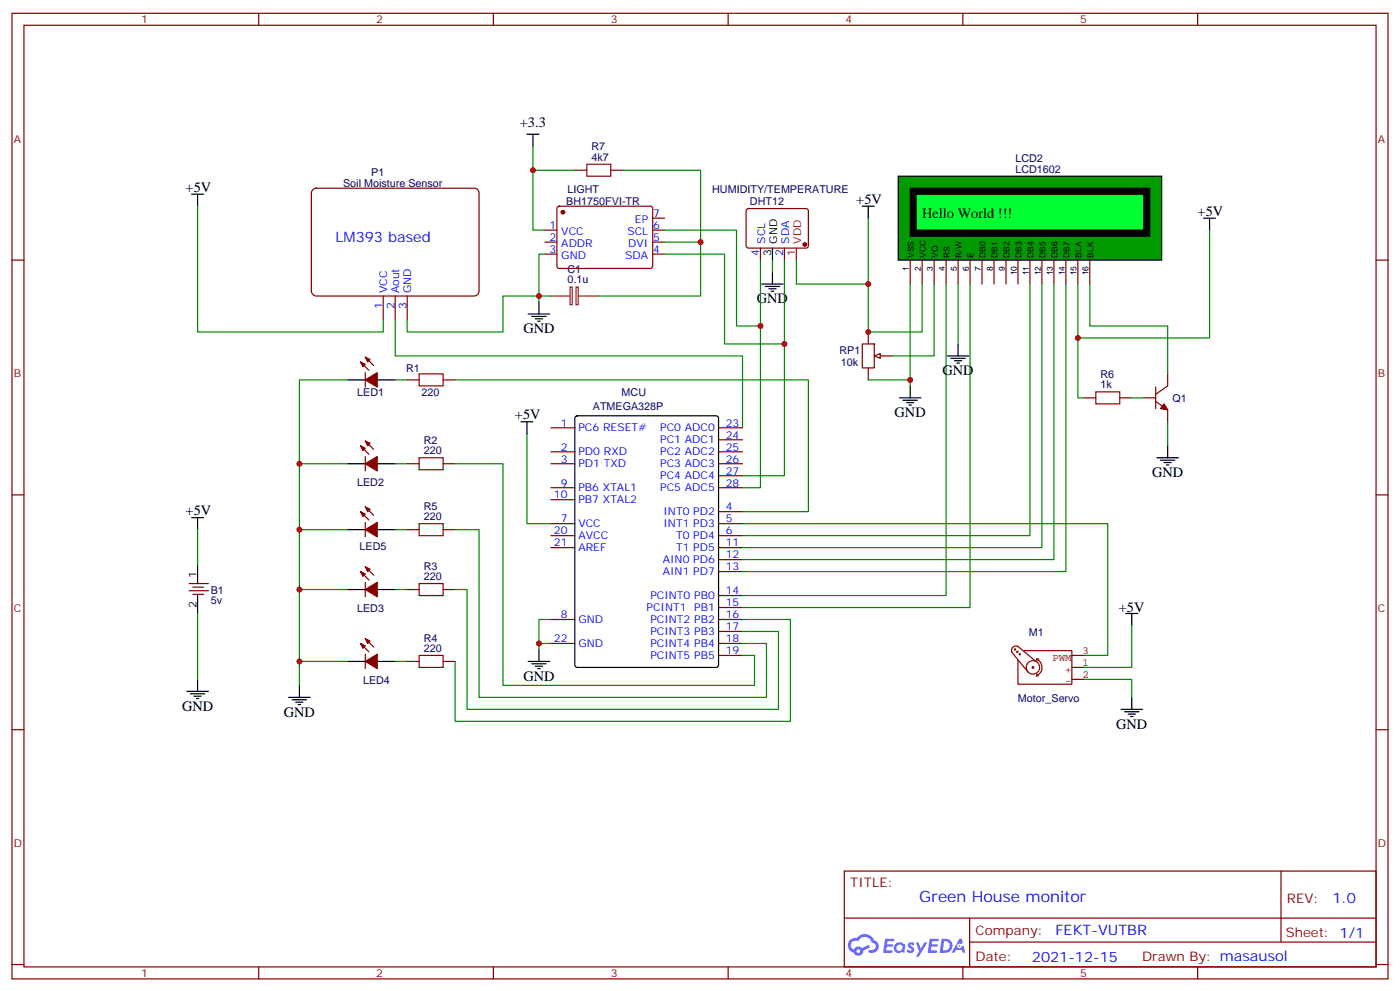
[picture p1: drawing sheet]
<svg xmlns="http://www.w3.org/2000/svg" width="412mm" height="292mm" viewBox="0 0 412 292" stroke-linecap="round" stroke-linejoin="round" font-family="sans-serif">
<g fill="none" stroke="#870000" stroke-width=".35">
<path d="M3.5 3.9h405.4v284.4h-405.4zM7.1 7.4h398.2v277.3h-398.2zM76.2 3.9v3.5M145.3 3.9v3.5M214.5 3.9v3.5M283.6 3.9v3.5M352.8 3.9v3.5M3.5 76.6h3.6M405.3 76.6h3.6M3.5 145.7h3.6M405.3 145.7h3.6M3.5 214.9h3.6"/>
<path d="M405.3 214.9h3.6M248.7 256.5h156.6v28.2h-156.6zM377.3 256.5v20.9M248.7 270.4h156.5M285.6 277.4h119.6M285.6 270.4v14.1M3.5 284h3.6M76.2 284.7v3.6M145.3 284.7v3.6M214.5 284.7v3.6M283.6 284.7v3.6M352.8 284.7v3.6"/>
<path d="M405.3 284h3.6"/>
</g>
<g fill="#5487ff">
<path d="M267.7 277.7a1.22 1.22 0 0 1 1.7 .2l-.4 .6a.47 .47 0 0 0-.3-.4 .47 .47 0 0 0-.5 .2l.1 .2a1.14 1.14 0 0 1 .8 1.8 1.14 1.14 0 0 1-1.9 0l-.2-.2 .5-.6 .7 .5a.29 .29 0 0 0 .3-.3 .29 .29 0 0 0-.2-.3 1.04 1.04 0 0 1-.6-1.7z"/>
<path d="M260.7 276.4h2.4l.3 .2-.2 .5-1.8 .1-.1 .8h1.5l.3 .4-.3 .4h-1.6l-.2 1.1h1.7l.2 .3-.2 .3-2.6 .1z"/>
<path d="M273.8 276.4h2.4l.3 .2-.1 .5-1.8 .1-.2 .8h1.6l.3 .4-.4 .4h-1.6l-.1 1.1h1.7l.2 .3-.2 .3-2.6 .1z"/>
<path d="M282.6 276.4h.7l.3 1.3-.6 .3a.69 .69 0 0 0-1 .3 .69 .69 0 0 0 .4 .9 .69 .69 0 0 0 .9-.6l.5-.2 .6 2.2h-.8l-.2-.9h-1.8l-.5 .9h-.8z"/>
<path d="M269.8 277.5h.8l.6 1.8 1.1-1.8h.9l-2.6 4.2h-.8l.9-1.5z"/>
<path d="M277.4 276.4l-.6 4.2h1.3a2.11 2.11 0 0 0 2.5-2.1 2.11 2.11 0 0 0-2.5-2.1zM278.1 277.2a1.39 1.39 0 0 1 1.7 1.4 1.39 1.39 0 0 1-1.8 1.3h-.3z"/>
<path d="M263.7 278.1a1.54 1.54 0 0 0-.1 2.1 1.54 1.54 0 0 0 2.2 .1l.6 .3 .3-2.3-.2-.3h-.4a1.49 1.49 0 0 0-2.4 .1zM264 279.1a.94 .94 0 0 1 1.8 0 .94 .94 0 0 1-1.8 0z"/>
<path d="M250.4 276.8a2.18 2.18 0 0 0 1.1 3.7 1.44 1.44 0 0 0 1.6 .9 1.44 1.44 0 0 0 1.2-1.4l2-1-.5-.8-1.9 1a1.47 1.47 0 0 0-2.4 .4 1.39 1.39 0 0 1-.7-1.9 1.39 1.39 0 0 1 2-.5 2.12 2.12 0 0 1 2.2-1.3 2.12 2.12 0 0 1 1.9 1.7 1.14 1.14 0 0 1 1.1 1.4 1.14 1.14 0 0 1-1.7 .7 .43 .43 0 0 0-.5 .4 .43 .43 0 0 0 .4 .5 1.98 1.98 0 0 0 2.5-1.2 1.98 1.98 0 0 0-1.2-2.6 3.1 3.1 0 0 0-5.3-.6l-.9 .1zM252.3 280.1a.55 .55 0 0 1 1.1 0 .55 .55 0 0 1-1.1 0z"/>
<circle cx="282.6" cy="278.5" r=".26"/>
</g>
<path d="M227.5 73.1v3.5M169.6 122.7l.4-.3h41l.6 .5 .1 72.9-.5 .7h-41.2l-.6-.4-.1-72.9z" fill="none" stroke="#000" stroke-width=".35"/>
<g fill="none" stroke="#870000" stroke-width=".35">
<path d="M220 61.6l.5-.2 17.2 .1 .4 .6v10.5l-.7 .5-17.2-.1-.4-.6v-10.3zM224 73.1v3.5M231.1 73.1v3.5M162.3 126h7M162.3 133h7M162.3 136.6h7M211.7 126h7M211.7 133h7M211.7 136.6h7M211.7 129.5h7M162.3 154.2h7M162.3 157.7h7"/>
<path d="M162.3 143.6h7M162.3 147.1h7M211.7 150.7h7M211.7 154.2h7M211.7 157.7h7M211.7 143.6h7M211.7 140.1h7M162.3 161.3h7M211.7 161.3h7M211.7 164.8h7M211.7 168.3h7M211.7 175.4h7"/>
<path d="M211.7 178.9h7M162.3 182.4h7M162.3 189.5h7M211.7 182.4h7M211.7 185.9h7M211.7 189.5h7M211.7 193h7"/>
</g>
<circle cx="237.1" cy="72" r=".53" fill="#870000" stroke="#870000" stroke-width=".35"/>
<path d="M234.6 73.1v3.5" fill="none" stroke="#f00" stroke-width=".35"/>
<path d="M92 56l1.1-.6h46.6a1.41 1.41 0 0 1 1.4 1.4v29a1.51 1.51 0 0 1-1.4 1.4h-46.6a1.51 1.51 0 0 1-1.4-1.4v-29z" fill="#fff" stroke="#800000" stroke-width=".35"/>
<g fill="none" stroke="#870000" stroke-width=".35">
<path d="M160.5 67.8h3.5M160.5 71.3h3.5M160.5 74.8h3.5M164.3 60.9l.4-.2 27.1 .1 .5 .6-.1 17.2-.6 .5-27.1-.1-.5-.6v-17zM192.3 67.8h3.5M192.3 71.3h3.5M192.3 74.8h3.5M192.3 64.2h3.5M112.9 87.2v7M116.4 87.2v7M119.9 87.2v7M255.8 97.8v3.5"/>
<path d="M106.2 106.6l2.5 2.4M107.6 105.2l2.5 2.4M107.6 109.7v4.3M254 101.3h3.5v7h-3.5zM255.8 108.3v3.6M259.3 104.8h3.5M106.2 131.3l2.5 2.4M107.6 134.4v4.3M107.6 129.9l2.5 2.4M106.2 150.7l2.5 2.4M107.6 153.8v4.3M107.6 149.3l2.5 2.4"/>
<path d="M106.2 168.3l2.5 2.5M107.6 171.5v4.2M107.6 166.9l2.5 2.5M106.2 189.5l2.5 2.4M107.6 192.7v4.2M107.6 188.1l2.5 2.4"/>
</g>
<g fill="#870000" stroke="#870000" stroke-width=".35">
<path d="M107.6 111.9l3.5-2.2v4.3z"/>
<path d="M106.2 106.6l1.4 .7-.7 .7z"/>
<path d="M107.6 105.2l1.4 .7-.7 .7z"/>
<path d="M107.6 136.6l3.5-2.2v4.3z"/>
<path d="M106.2 131.3l1.4 .7-.7 .7z"/>
<path d="M107.6 129.9l1.4 .7-.7 .7z"/>
<path d="M107.6 173.6l3.5-2.1v4.2z"/>
<path d="M106.2 168.3l1.4 .7-.7 .7z"/>
<path d="M107.6 166.9l1.4 .7-.7 .7z"/>
<path d="M107.6 194.8l3.5-2.1v4.2z"/>
<path d="M106.2 189.5l1.4 .7-.7 .7z"/>
<path d="M107.6 188.1l1.4 .7-.7 .7z"/>
<path d="M107.6 156l3.5-2.2v4.3z"/>
<path d="M106.2 150.7l1.4 .7-.7 .7z"/>
<path d="M107.6 149.3l1.4 .7-.7 .7z"/>
<circle cx="165.8" cy="62.5" r=".53"/>
</g>
<path d="M102.3 111.9h5.3M111.1 111.9h5.3M102.3 136.6h5.3M111.1 136.6h5.3M102.3 156h5.3M111.1 156h5.3M102.3 173.6h5.3M111.1 173.6h5.3M102.3 194.8h5.3M111.1 194.8h5.3" fill="none" stroke="#000" stroke-width=".35"/>
<path d="M257.5 104.8l1.8-.7v1.4z" fill="#f0f0f0" stroke="#870000" stroke-width=".35"/>
<path d="M123.5 110.1h7v3.5h-7zM322.8 115.4h7v3.5h-7zM123.5 134.8h7v3.5h-7zM123.5 154.2h7v3.5h-7zM123.5 171.8h7v3.6h-7zM123.5 193h7v3.5h-7z" fill="none" stroke="#a10000" stroke-width=".35"/>
<path d="M119.9 111.9h3.6M130.5 111.9h3.6M319.3 117.2h3.5M329.8 117.2h3.6M119.9 136.6h3.6M130.5 136.6h3.6M119.9 156h3.6M130.5 156h3.6M119.9 173.6h3.6M130.5 173.6h3.6M119.9 194.8h3.6M130.5 194.8h3.6" fill="none" stroke="#870000" stroke-width=".35"/>
<path d="M264.6 51.9h77.6v24.7h-77.6z" fill="#090" stroke="#000" stroke-width=".35"/>
<g fill="none" stroke="#870000" stroke-width=".35">
<path d="M268.1 76.6v7M271.6 76.6v7M275.2 76.6v7M278.7 76.6v7M282.2 76.6v7M285.8 76.6v7M289.3 76.6v7M292.8 76.6v7M296.3 76.6v7M299.9 76.6v7M303.4 76.6v7M306.9 76.6v7"/>
<path d="M310.4 76.6v7M314 76.6v7M317.5 76.6v7M321 76.6v7"/>
</g>
<path d="M268.1 55.4h70.6v14.1h-70.6z" fill="#000" stroke="#000" stroke-width=".35"/>
<path d="M269.9 57.2h67v10.6h-67z" fill="none" stroke="#000" stroke-width=".35"/>
<path d="M269.9 57.2h67v10.6h-67z" fill="#0f3" stroke="#000" stroke-width=".35"/>
<g fill="none" stroke="#008700" stroke-width=".35">
<path d="M157 43.1v7h12.3M157 50.1v17.7h3.5M183.4 50.1h23v21.2h-10.6M58.2 60.7v37.1h54.7v-3.6M160.5 74.8h-1.8v14.1M195.8 74.8h17.6v26.5h17.7M195.8 67.8h21.2v28.2h7M206.4 71.3v15.9h-30M224 76.6v67h-5.3M227.5 76.6v3.5M231.1 76.6v63.5h-12.4M234.6 76.6v7h21.2"/>
<path d="M255.8 64.2v33.6h15.8v-14.2M356.3 67.8v31.7h-38.8M116.4 94.2v10.6h102.3v21.2M162.3 87.2h-14.1v10.6h-28.3v-3.6M268.1 83.6v30M275.2 83.6v21.2h-12.4M278.7 83.6v91.8h-60M282.2 83.6v17.7M285.8 83.6v95.3h-67.1M303.4 83.6v74.1h-84.7M306.9 83.6v77.7h-88.2M310.4 83.6v81.2h-91.7"/>
<path d="M314 83.6v84.7h-95.3M317.5 83.6v33.6h1.8M321 83.6v12.4h23v14.1M102.3 111.9h-14.1v89.9M116.4 111.9h3.5M134.1 111.9h104v38.8h-19.4M255.8 111.9h12.3M333.4 117.2h3.5M88.2 136.6h14.1M116.4 136.6h3.5M134.1 136.6h14.1v65.2h74v-8.8h-3.5M155.2 127.7v26.5h7.1"/>
<path d="M344 124.2v7.1M58.2 156v10.5M88.2 156h14.1M116.4 156h3.5M134.1 156h7v49.4h84.7v-15.9h-7.1M218.7 154.2h107.6v38.8h-7M88.2 173.6h14.1M116.4 173.6h3.5M134.1 173.6h3.5v35.3h91.7v-23h-10.6M58.2 180.7v19.4M88.2 194.8h14.1M116.4 194.8h3.5"/>
<path d="M158.7 189.5h3.6M162.3 182.4h-3.6v8.8M218.7 182.4h14.1v30h-98.7v-17.6M333.4 184.2v12.3h-14.1M319.3 200.1h14.1v5.3"/>
</g>
<g fill="none" stroke="#000" stroke-width=".35">
<path d="M155.2 39.5h3.5M157 39.5v3.6M56.4 57.2h3.6M58.2 57.2v3.5M254 60.7h3.5M255.8 60.7v3.5M354.5 64.2h3.6M356.3 64.2v3.6M155.6 92.5h6.3M156.6 93.2h4.3M157.7 93.9h2.1M158.4 94.6h.7"/>
<path d="M158.7 88.9v3.6M224.4 83.6h6.3M225.4 84.3h4.3M226.5 85.1h2.1M227.2 85.8h.7M227.5 80.1v3.5M264.9 117.2h6.4M266 117.9h4.2M267.1 118.6h2.1M267.8 119.3h.7M268.1 113.6v3.6M279 104.8h6.4"/>
<path d="M280.1 105.5h4.2M281.2 106.2h2.1M281.9 106.9h.7M282.2 101.3v3.5M153.5 124.2h3.5M155.2 124.2v3.5M340.8 134.8h6.3M341.8 135.5h4.3M342.9 136.2h2.1M343.6 136.9h.7M344 131.3v3.5M56.4 152.4h3.6"/>
<path d="M58.2 152.4v3.6M58.2 166.5v5.3M58.2 175.4v5.3M155.6 194.8h6.3M156.6 195.5h4.3M157.7 196.2h2.1M158.4 196.9h.7M158.7 191.2v3.6M331.6 180.7h3.5M333.4 180.7v3.5M55 203.6h6.4M56.1 204.3h4.2"/>
<path d="M57.1 205h2.2M57.9 205.7h.7M58.2 200.1v3.5M85 205.4h6.4M86.1 206.1h4.2M87.1 206.8h2.2M87.8 207.5h.7M88.2 201.8v3.6M330.2 208.9h6.3M331.3 209.6h4.2M332.3 210.3h2.1M333 211h.7"/>
<path d="M333.4 205.4v3.5"/>
</g>
<path d="M169.3 50.1h3.6M179.9 50.1h3.5M336.9 117.2h3.5M340.4 118.2l3.6 2.5v3.5M340.4 114v6.3M344 110.1v3.5l-3.6 2.5M55.7 171.8h5.7M55.7 174h5.7M56.8 172.9h3.2M56.8 175h3.2" fill="none" stroke="#870000" stroke-width=".35"/>
<path d="M342.9 118.9l1.1 1.8-2.2-.4z" fill="#870000" stroke="#870000" stroke-width=".35"/>
<path d="M162.3 87.2h5.6M167.9 84.5h.7v5.2h-.7zM169.7 84.5h.6v5.2h-.6zM170.4 87.2h6" fill="none" stroke="#8c2424" stroke-width=".35"/>
<path d="M172.9 48.4h7v3.5h-7z" fill="none" stroke="#a10000" stroke-width=".35"/>
<g fill="none" stroke="#850000" stroke-width=".35">
<path d="M298.8 191.2l.2-.1 .2 .1-.4 .2M299.5 191.9l.2-.1 .2 .1-.3 .2M300.2 192.7l.2-.2 .2 .2-.3 .1M301.6 191.6h14.1v9.9h-15.8v-7.1M302.3 196.5a1.98 1.98 0 0 1 2.9-1.7 1.98 1.98 0 0 1 .2 3.4 1.98 1.98 0 0 1-3.1-1.5M304 196.5l.3-.2 .2 .2-.4 .2M305.2 194.8l-5.3-4.4a1.31 1.31 0 0 0-1.6 .2 1.31 1.31 0 0 0-.2 1.5l4.8 5.8M305.3 194.1a2.68 2.68 0 0 1 1.7 2.4 2.68 2.68 0 0 1-1.7 2.5M305.3 199h.6M305.3 194.1h.7M305.3 194.1l.2 .5M305.5 198.5l-.2 .5"/>
<path d="M315.7 196.5h3.6M315.7 193h3.6M315.7 200.1h3.6"/>
</g>
<g fill="#c00">
<circle cx="268.1" cy="111.9" r=".88"/>
<circle cx="158.8" cy="87.2" r=".88"/>
<circle cx="206.4" cy="71.3" r=".88"/>
<circle cx="255.8" cy="97.8" r=".88"/>
<circle cx="255.8" cy="83.6" r=".88"/>
<circle cx="231.1" cy="101.3" r=".88"/>
<circle cx="224" cy="96" r=".88"/>
<circle cx="88.2" cy="136.6" r=".88"/>
<circle cx="88.2" cy="156" r=".88"/>
<circle cx="88.2" cy="173.6" r=".88"/>
<circle cx="88.2" cy="194.8" r=".88"/>
<circle cx="317.5" cy="99.5" r=".88"/>
<circle cx="158.8" cy="189.5" r=".88"/>
<circle cx="157" cy="50.1" r=".88"/>
</g>
<text font-size="4.6" fill="#00f" x="270.8" y="265.5">Green House monitor</text>
<g font-size="4.2">
<text x="153.1" y="37.4">+3.3</text>
<text x="54.7" y="56.5">+5V</text>
<text x="252.2" y="60">+5V</text>
<text x="271.6" y="64.2">Hello World !!!</text>
<text x="352.8" y="63.5">+5V</text>
<text x="223" y="89.3">GND</text>
<text x="154.2" y="98.1">GND</text>
<text x="277.6" y="110.5">GND</text>
<text x="151.7" y="123.5">+5V</text>
<text x="263.5" y="122.8">GND</text>
<text x="339.4" y="140.4">GND</text>
<text x="54.7" y="151.7">+5V</text>
<text x="329.6" y="180.3">+5V</text>
<text x="154.2" y="200.4">GND</text>
<text x="53.6" y="209.2">GND</text>
<text x="83.6" y="211">GND</text>
<text x="328.8" y="214.5">GND</text>
</g>
<g font-size="4.2" fill="#00f">
<text x="98.9" y="71.2">LM393 based</text>
<text x="392.5" y="265.8">1.0</text>
<text x="310.9" y="275.3">FEKT-VUTBR</text>
<text x="304" y="283.1">2021-12-15</text>
</g>
<g font-size="3.9" fill="#800">
<text x="250.5" y="261.1">TITLE:</text>
<text x="379.1" y="265.8">REV:</text>
<text x="287.4" y="275.3">Company:</text>
<text x="378.7" y="275.9">Sheet: 1/1</text>
<text x="287.4" y="283">Date:</text>
<text x="336.4" y="283.1">Drawn By: masausol</text>
</g>
<g font-size="3.2" fill="#800">
<text x="41.6" y="6.9">1</text>
<text x="110.8" y="6.9">2</text>
<text x="179.9" y="6.9">3</text>
<text x="249.1" y="6.9">4</text>
<text x="318.2" y="6.9">5</text>
<text x="4.1" y="42">A</text>
<text x="405.9" y="42">A</text>
<text x="4.1" y="111.2">B</text>
<text x="405.9" y="111.2">B</text>
<text x="4.1" y="180.3">C</text>
<text x="405.9" y="180.3">C</text>
<text x="4.1" y="249.4">D</text>
<text x="405.9" y="249.4">D</text>
<text x="41.6" y="287.7">1</text>
<text x="110.8" y="287.7">2</text>
<text x="179.9" y="287.7">3</text>
<text x="249.1" y="287.7">4</text>
<text x="318.2" y="287.7">5</text>
</g>
<g font-size="3.2" fill="#000080">
<text x="174.2" y="47.3">4k7</text>
<text x="174.2" y="44.3">R7</text>
<text x="299.1" y="47.8">LCD2</text>
<text x="109.4" y="51.9">P1</text>
<text x="299.1" y="50.8">LCD1602</text>
<text x="101.1" y="54.9">Soil Moisture Sensor</text>
<text x="167.2" y="56.7">LIGHT</text>
<text x="209.8" y="56.7">HUMIDITY/TEMPERATURE</text>
<text x="166.8" y="60.2">BH1750FVI-TR</text>
<text x="220.9" y="60.4">DHT12</text>
<text x="167.2" y="83.5">0.1u</text>
<text x="167.2" y="80.4">C1</text>
<text x="247.3" y="104.3">RP1</text>
<text x="247.7" y="107.8">10k</text>
<text x="119.6" y="109.6">R1</text>
<text x="324.1" y="111.3">R6</text>
<text x="105.2" y="116.7">LED1</text>
<text x="124.2" y="116.7">220</text>
<text x="183.1" y="116.7">MCU</text>
<text x="324.1" y="114.3">1k</text>
<text x="345.4" y="118.4">Q1</text>
<text x="174.6" y="120.7">ATMEGA328P</text>
<text x="124.8" y="130.7">R2</text>
<text x="124.8" y="133.7">220</text>
<text x="105.2" y="143.1">LED2</text>
<text x="124.8" y="153.1">220</text>
<text x="124.8" y="150.1">R5</text>
<text x="105.9" y="162.1">LED5</text>
<text x="124.8" y="167.7">R3</text>
<text x="124.8" y="170.8">220</text>
<text x="62.1" y="177.9">5v</text>
<text x="62.1" y="174.9">B1</text>
<text x="105.2" y="180.2">LED3</text>
<text x="124.8" y="191.9">220</text>
<text x="124.8" y="188.9">R4</text>
<text x="303" y="187.2">M1</text>
<text x="106.9" y="201.3">LED4</text>
<text x="299.9" y="206.6">Motor_Servo</text>
</g>
<g font-size="3.2" fill="#00f">
<text x="187" y="65.7">EP</text>
<text x="192.4" y="63.9">7</text>
<text x="161.9" y="67.4">1</text>
<text x="161.9" y="70.9">2</text>
<text x="165.3" y="69.2">VCC</text>
<text x="184.8" y="69.2">SCL</text>
<text x="192.4" y="70.9">5</text>
<text x="192.4" y="67.4">6</text>
<text x="225.4" y="71.8" transform="rotate(-90 225.4 71.8)">SCL</text>
<text x="232.5" y="71.8" transform="rotate(-90 232.5 71.8)">SDA</text>
<text x="161.9" y="74.5">3</text>
<text x="165.3" y="72.7">ADDR</text>
<text x="165.3" y="76.2">GND</text>
<text x="184.2" y="76.2">SDA</text>
<text x="185" y="72.7">DVI</text>
<text x="192.4" y="74.5">4</text>
<text x="223.7" y="75.3" transform="rotate(-90 223.7 75.3)">4</text>
<text x="230.7" y="75.3" transform="rotate(-90 230.7 75.3)">2</text>
<text x="114.1" y="86.4" transform="rotate(-90 114.1 86.4)">VCC</text>
<text x="117.6" y="86.4" transform="rotate(-90 117.6 86.4)">Aout</text>
<text x="121.1" y="86.4" transform="rotate(-90 121.1 86.4)">GND</text>
<text x="112.7" y="90.9" transform="rotate(-90 112.7 90.9)">1</text>
<text x="116.2" y="90.9" transform="rotate(-90 116.2 90.9)">2</text>
<text x="119.7" y="90.9" transform="rotate(-90 119.7 90.9)">3</text>
<text x="165.2" y="125.6">1</text>
<text x="213.8" y="125.6">23</text>
<text x="170.4" y="127">PC6 RESET#</text>
<text x="194.5" y="127">PC0 ADC0</text>
<text x="194.5" y="130.6">PC1 ADC1</text>
<text x="213.8" y="129.2">24</text>
<text x="165.2" y="132.7">2</text>
<text x="165.2" y="136.2">3</text>
<text x="170.4" y="134.1">PD0 RXD</text>
<text x="170.4" y="137.6">PD1 TXD</text>
<text x="194.5" y="134.1">PC2 ADC2</text>
<text x="194.5" y="137.6">PC3 ADC3</text>
<text x="213.8" y="132.7">25</text>
<text x="213.8" y="136.2">26</text>
<text x="165.2" y="143.3">9</text>
<text x="194.5" y="141.1">PC4 ADC4</text>
<text x="213.8" y="139.7">27</text>
<text x="213.8" y="143.3">28</text>
<text x="163.2" y="146.8">10</text>
<text x="170.4" y="144.7">PB6 XTAL1</text>
<text x="170.4" y="148.2">PB7 XTAL2</text>
<text x="194.5" y="144.7">PC5 ADC5</text>
<text x="165.2" y="153.8">7</text>
<text x="170.4" y="155.3">VCC</text>
<text x="195.4" y="151.7">INT0 PD2</text>
<text x="195.4" y="155.3">INT1 PD3</text>
<text x="213.8" y="150.3">4</text>
<text x="213.8" y="153.8">5</text>
<text x="163.2" y="157.4">20</text>
<text x="163.2" y="160.9">21</text>
<text x="170.4" y="158.8">AVCC</text>
<text x="199.1" y="158.8">T0 PD4</text>
<text x="213.8" y="157.4">6</text>
<text x="213.8" y="160.9">11</text>
<text x="170.4" y="162.3">AREF</text>
<text x="195.2" y="165.8">AIN0 PD6</text>
<text x="199.1" y="162.3">T1 PD5</text>
<text x="213.8" y="164.4">12</text>
<text x="213.8" y="168">13</text>
<text x="195.2" y="169.4">AIN1 PD7</text>
<text x="190.5" y="180">PCINT1</text>
<text x="191.6" y="176.4">PCINT0 PB0</text>
<text x="204.5" y="180">PB1</text>
<text x="213.8" y="175">14</text>
<text x="213.8" y="178.5">15</text>
<text x="165.2" y="182.1">8</text>
<text x="170.4" y="183.5">GND</text>
<text x="191.6" y="183.5">PCINT2 PB2</text>
<text x="213.8" y="182.1">16</text>
<text x="213.8" y="185.6">17</text>
<text x="163.2" y="189.1">22</text>
<text x="170.4" y="190.5">GND</text>
<text x="191.6" y="187">PCINT3 PB3</text>
<text x="191.6" y="190.5">PCINT4 PB4</text>
<text x="213.8" y="189.1">18</text>
<text x="191.6" y="194.1">PCINT5 PB5</text>
<text x="213.8" y="192.7">19</text>
</g>
<g font-size="3.2">
<text x="229" y="71.8" transform="rotate(-90 229 71.8)">GND</text>
<text x="227.2" y="75.3" transform="rotate(-90 227.2 75.3)">3</text>
<text x="57.9" y="170.1" transform="rotate(-90 57.9 170.1)">1</text>
<text x="57.9" y="179.1" transform="rotate(-90 57.9 179.1)">2</text>
</g>
<g font-size="3.2" fill="#f00">
<text x="236" y="71.8" transform="rotate(-90 236 71.8)">VDD</text>
<text x="234.2" y="75.3" transform="rotate(-90 234.2 75.3)">1</text>
</g>
<g font-size="3.2" fill="#840000">
<text x="310" y="194.5">PWM</text>
<text x="318.9" y="196.2">1</text>
<text x="318.9" y="192.7">3</text>
<text x="313.8" y="198">+</text>
<text x="313.8" y="201.6">-</text>
<text x="318.9" y="199.7">2</text>
</g>
<g font-size="2.5">
<text x="269.2" y="75.9" transform="rotate(-90 269.2 75.9)">VSS</text>
<text x="272.7" y="75.9" transform="rotate(-90 272.7 75.9)">VCC</text>
<text x="276.2" y="75.9" transform="rotate(-90 276.2 75.9)">VO</text>
<text x="279.8" y="75.9" transform="rotate(-90 279.8 75.9)">RS</text>
<text x="283.3" y="75.9" transform="rotate(-90 283.3 75.9)">R/W</text>
<text x="286.8" y="75.9" transform="rotate(-90 286.8 75.9)">E</text>
<text x="290.3" y="75.9" transform="rotate(-90 290.3 75.9)">DB0</text>
<text x="293.9" y="75.9" transform="rotate(-90 293.9 75.9)">DB1</text>
<text x="297.4" y="75.9" transform="rotate(-90 297.4 75.9)">DB2</text>
<text x="300.9" y="75.9" transform="rotate(-90 300.9 75.9)">DB3</text>
<text x="304.4" y="75.9" transform="rotate(-90 304.4 75.9)">DB4</text>
<text x="308" y="75.9" transform="rotate(-90 308 75.9)">DB5</text>
<text x="311.5" y="75.9" transform="rotate(-90 311.5 75.9)">DB6</text>
<text x="315" y="75.9" transform="rotate(-90 315 75.9)">DB7</text>
<text x="318.6" y="75.9" transform="rotate(-90 318.6 75.9)">BLA</text>
<text x="322.1" y="75.9" transform="rotate(-90 322.1 75.9)">BLK</text>
<text x="267.8" y="79.7" transform="rotate(-90 267.8 79.7)">1</text>
<text x="271.3" y="79.7" transform="rotate(-90 271.3 79.7)">2</text>
<text x="274.8" y="79.7" transform="rotate(-90 274.8 79.7)">3</text>
<text x="278.3" y="79.7" transform="rotate(-90 278.3 79.7)">4</text>
<text x="281.9" y="79.7" transform="rotate(-90 281.9 79.7)">5</text>
<text x="285.4" y="79.7" transform="rotate(-90 285.4 79.7)">6</text>
<text x="288.9" y="79.7" transform="rotate(-90 288.9 79.7)">7</text>
<text x="292.5" y="79.7" transform="rotate(-90 292.5 79.7)">8</text>
<text x="296" y="79.7" transform="rotate(-90 296 79.7)">9</text>
<text x="299.5" y="81.1" transform="rotate(-90 299.5 81.1)">10</text>
<text x="303" y="81.1" transform="rotate(-90 303 81.1)">11</text>
<text x="306.6" y="81.1" transform="rotate(-90 306.6 81.1)">12</text>
<text x="310.1" y="81.1" transform="rotate(-90 310.1 81.1)">13</text>
<text x="313.6" y="81.1" transform="rotate(-90 313.6 81.1)">14</text>
<text x="317.1" y="81.1" transform="rotate(-90 317.1 81.1)">15</text>
<text x="320.7" y="81.1" transform="rotate(-90 320.7 81.1)">16</text>
</g>
</svg>
